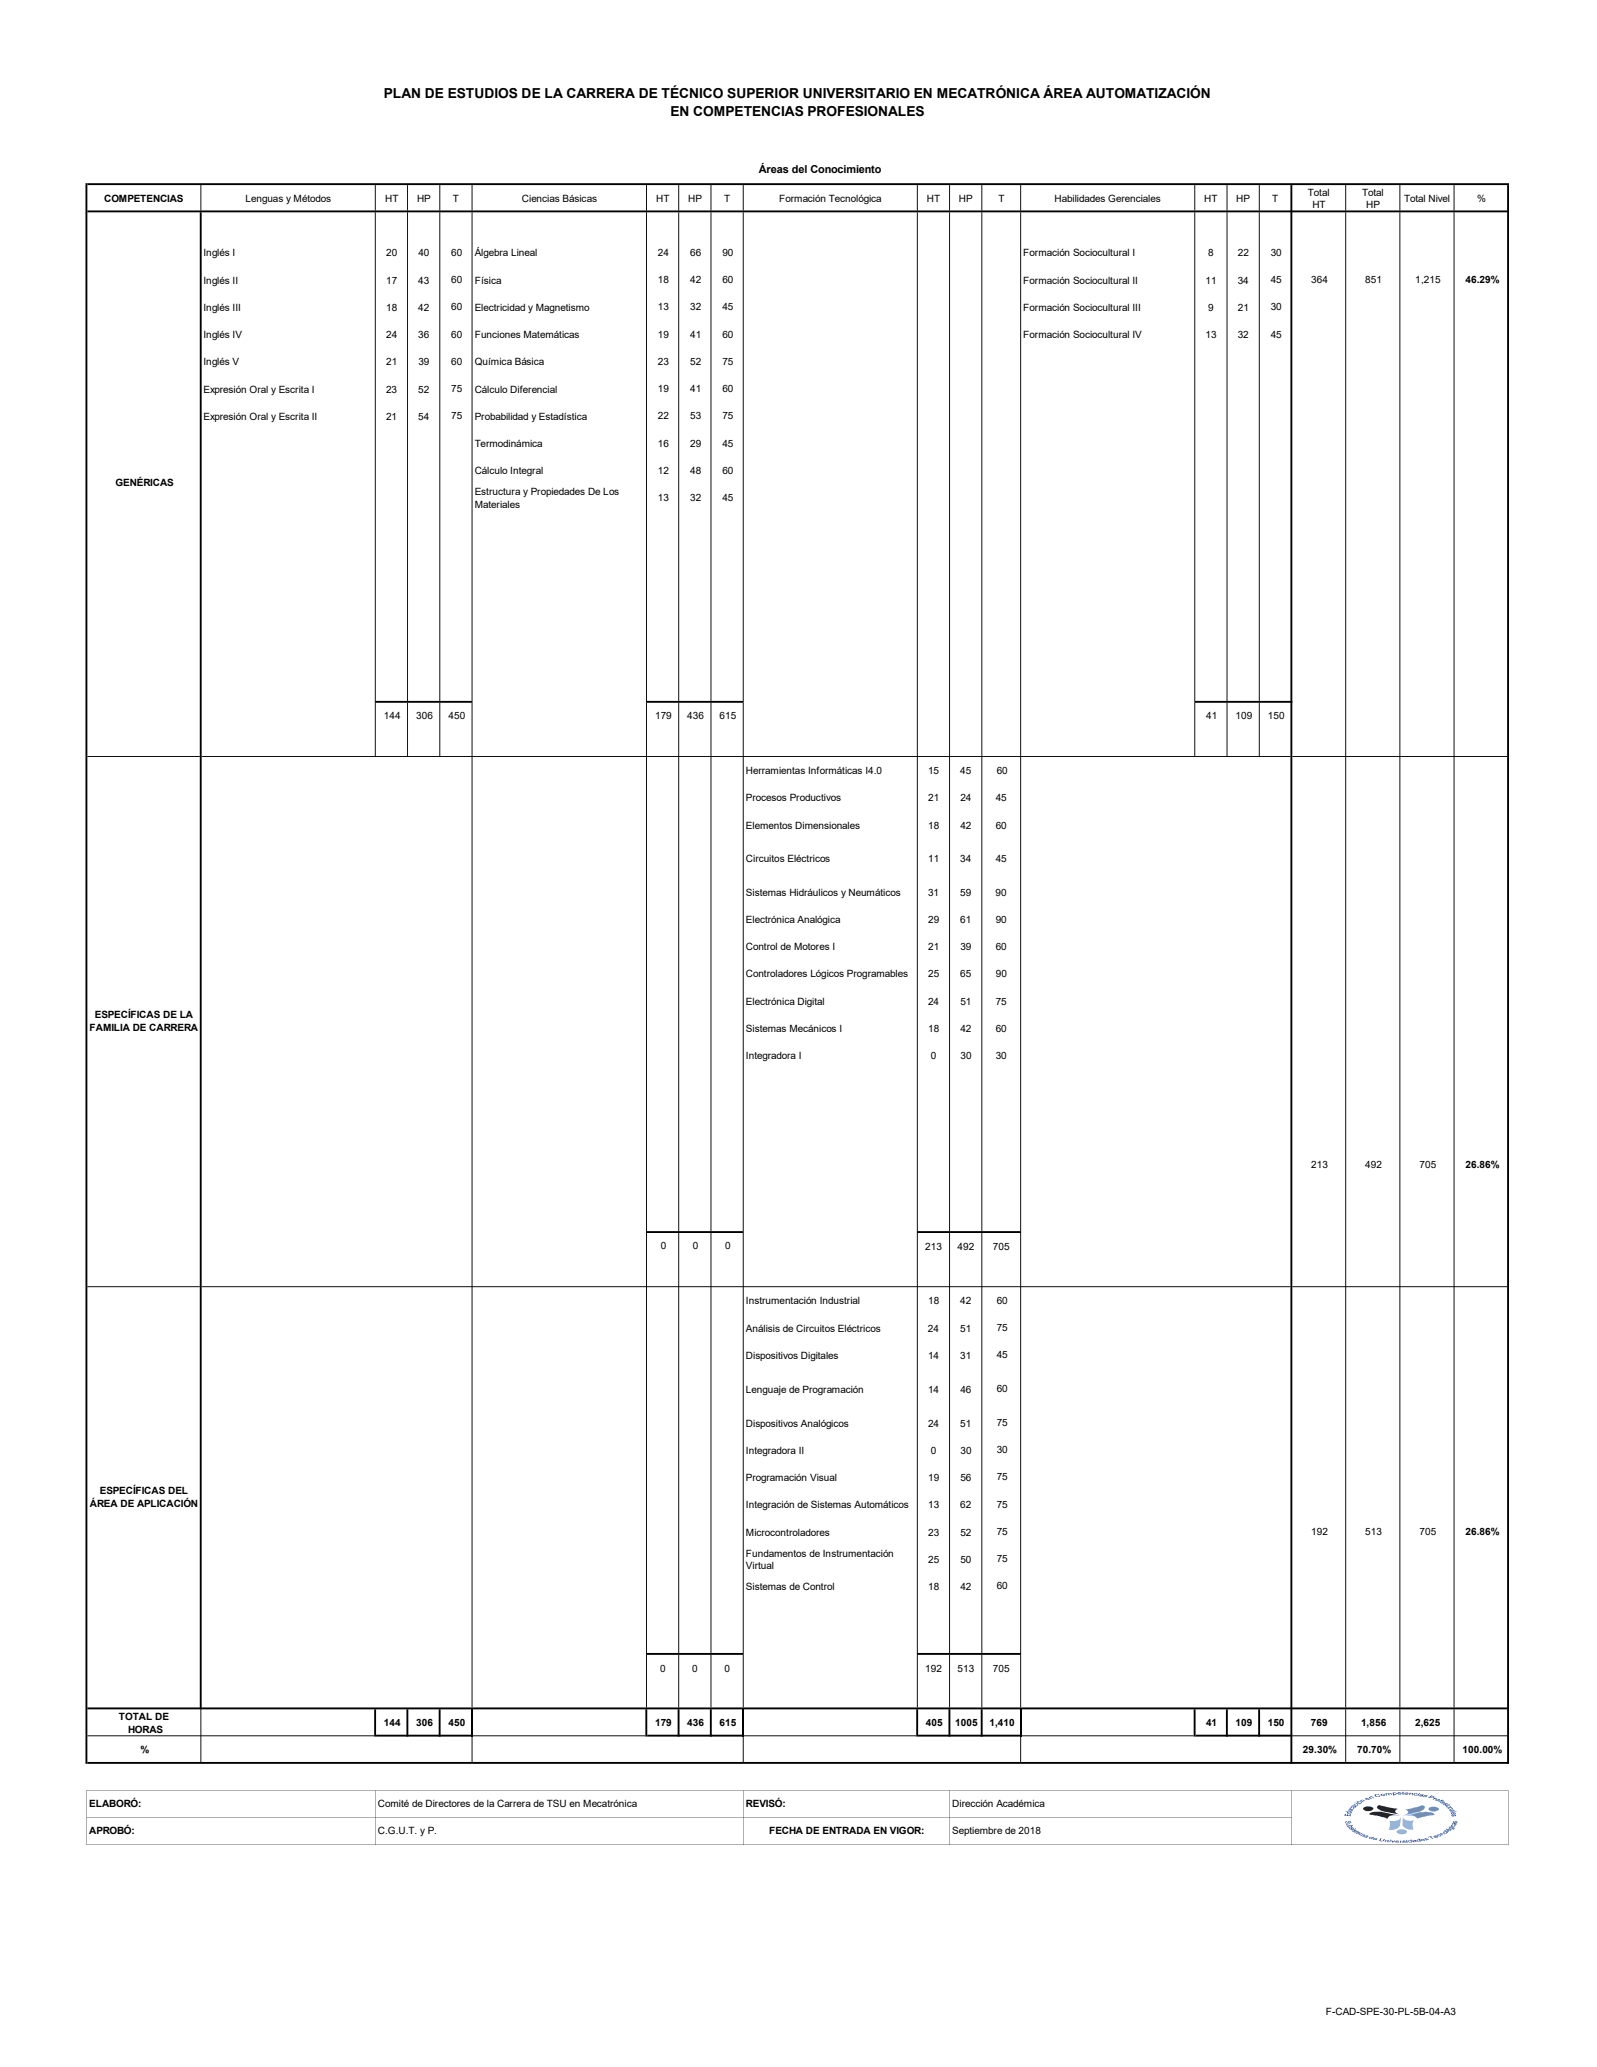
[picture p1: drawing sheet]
<svg xmlns="http://www.w3.org/2000/svg" width="216mm" height="279mm" viewBox="0 0 216 279" stroke-linecap="round" stroke-linejoin="round" font-family="sans-serif">
<g fill="#000">
<path d="M11.8 24.8h192.2v.2h-192.2zM11.8 28.4h192.2v.3h-192.2zM161.5 94.7h13.2v.3h-13.2zM174.7 102.2h29.1v.1h-29.1zM124 166.4h14v.3h-14zM174.7 173.9h29.1v.1h-29.1zM124 223.4h14v.3h-14zM11.8 230.8h192.2v.3h-192.2zM174.7 234.6h29.1v.1h-29.1zM11.8 238.2h192.2v.2h-192.2zM11.7 242h192.2zM11.7 245.7h162.9zM11.7 249.3l192.2 .1z" fill-rule="evenodd"/>
<path d="M27.1 25h.1v3.4h-.1zM50.7 25h.1v3.4h-.1zM55 25h.2v3.4h-.2zM59.4 25h.1v3.4h-.1zM63.8 25h.1v3.4h-.1zM87.3 25h.2v3.4h-.2zM91.7 25h.1v3.4h-.1zM96.1 25h.1v3.4h-.1zM100.4 25h.1v3.4h-.1zM124 25h.1v3.4h-.1zM128.3 25h.1v3.4h-.1zM132.7 25h.1v3.4h-.1zM137.9 25h.1v3.4h-.1zM161.5 25h.1v3.4h-.1zM165.8 25h.1v3.4h-.1zM170.2 25h.1v3.4h-.1zM181.9 25h.1v3.4h-.1zM189.2 25h.1v3.4h-.1zM196.5 25h.1v3.4h-.1zM50.7 28.7h.1v66h-.1zM55 28.7h.2v66h-.2zM59.4 28.7h.1v66h-.1zM63.8 28.7h.1v66h-.1z" fill-rule="evenodd"/>
<path d="M174.5 25h.2v213.4h-.2zM203.8 25h.2v213.4h-.2zM11.7 242v7.4zM27.1 231.1h.1v7.1h-.1zM50.7 242l.1 7.4zM54.9 231.1h.3v3.6h-.3zM59.3 231.1h.3v3.6h-.3zM63.8 234.7h.1v3.5h-.1zM87.2 231.1h.3v3.6h-.3zM91.6 231.1h.3v3.6h-.3zM96 231.1h.2v3.6h-.2zM100.5 242v7.4zM123.9 231.1h.2v3.6h-.2zM128.4 242v7.4zM132.6 231.1h.2v3.6h-.2zM137.9 234.7h.1v3.5h-.1zM161.4 231.1h.2v3.6h-.2zM165.7 231.1h.3v3.6h-.3zM170.1 231.1h.2v3.6h-.2zM174.6 242v7.4zM181.9 231.1h.1v7.1h-.1zM189.2 231.1h.1v7.1h-.1zM196.5 231.1h.1v7.1h-.1zM203.9 242v7.4z" fill-rule="evenodd"/>
<path d="M50.7 94.7h13.2v.3h-13.2zM87.3 28.7h.2v66h-.2zM91.7 28.7h.1v66h-.1zM96.1 28.7h.1v66h-.1zM100.4 28.7h.1v66h-.1z" fill-rule="evenodd"/>
<path d="M87.3 94.7h13.2v.3h-13.2zM161.5 28.7h.1v66h-.1zM165.8 28.7h.1v66h-.1zM170.2 28.7h.1v66h-.1zM11.8 102.2h15.2v.1h-15.2zM27.3 102.2h147.2v.1h-147.2z" fill-rule="evenodd"/>
<path d="M87.3 95h.2v71.4h-.2zM91.7 95h.1v71.4h-.1zM96.1 95h.1v71.4h-.1zM100.4 95h.1v71.4h-.1z" fill-rule="evenodd"/>
<path d="M87.3 166.4h13.2v.3h-13.2zM124 28.7h.1v137.7h-.1zM128.3 28.7h.1v137.7h-.1zM132.7 28.7h.1v137.7h-.1zM137.9 28.7h.1v137.7h-.1zM11.8 173.9h15.2v.1h-15.2zM27.3 173.9h147.2v.1h-147.2z" fill-rule="evenodd"/>
<path d="M87.3 166.7h.2v56.7h-.2zM91.7 166.7h.1v56.7h-.1zM96.1 166.7h.1v56.7h-.1zM100.4 166.7h.1v56.7h-.1z" fill-rule="evenodd"/>
<path d="M63.9 234.6h23.3v.1h-23.3zM87.5 234.5h13.1v.2h-13.1z" fill-rule="evenodd"/>
<path d="M87.3 223.4h13.2v.3h-13.2zM124 166.7h.1v56.7h-.1zM128.3 166.7h.1v56.7h-.1zM132.7 166.7h.1v56.7h-.1zM137.9 166.7h.1v56.7h-.1zM27 28.7h.3v202.4h-.3zM50.7 95h.1v7.3h-.1zM55 95h.2v7.3h-.2zM59.4 95h.1v7.3h-.1zM63.8 95h.1v135.8h-.1z" fill-rule="evenodd"/>
<path d="M87.3 223.7h.2v7.1h-.2zM91.7 223.7h.1v7.1h-.1zM96.1 223.7h.1v7.1h-.1zM100.4 223.7h.1v7.1h-.1zM124 223.7h.1v7.1h-.1zM128.3 223.7h.1v7.1h-.1zM132.7 223.7h.1v7.1h-.1zM137.9 223.7h.1v7.1h-.1zM161.5 95h.1v7.3h-.1zM165.8 95h.1v7.3h-.1zM170.2 95h.1v7.3h-.1zM181.9 28.7h.1v202.1h-.1zM189.2 28.7h.1v202.1h-.1zM196.5 28.7h.1v202.1h-.1zM11.8 234.6h38.8v.1h-38.8zM50.8 234.5h13.1v.2h-13.1z" fill-rule="evenodd"/>
<path d="M100.6 234.6h23.3v.1h-23.3zM124.1 234.5h14v.2h-14z" fill-rule="evenodd"/>
<path d="M138.1 234.6h23.3v.1h-23.3zM161.6 234.5h13.1v.2h-13.1zM11.6 24.8h.2v213.6h-.2zM50.6 231.1h.2v3.6h-.2zM100.4 234.7h.1v3.5h-.1zM128.2 231.1h.3v3.6h-.3z" fill-rule="evenodd"/>
</g>
<path d="M63.8 231.1v3.6M100.5 231.1v3.6M138 231.1v3.6" fill="none" stroke="#000" stroke-width=".25"/>
<g fill="#558ed5">
<path d="M189.8 245.5l2.3-.6h.7a1.39 1.39 0 0 1 1.2 .4l-2.4 .5a1.3 1.3 0 0 0-1.5-.4z" fill-rule="evenodd"/>
<path d="M190 244.6l1.8-.4a.62 .62 0 0 1 .8 0 .98 .98 0 0 1-.7 .7l-2.4 .5 .5-.1a.36 .36 0 0 0 .3-.4 .36 .36 0 0 0-.3-.3z" fill-rule="evenodd"/>
</g>
<g fill="#006">
<path d="M185.3 245l.5-.1h1l2.5 .5a1.73 1.73 0 0 0-1.6 .3l-.1 .1-1.1-.3-1.4-.2z" fill-rule="evenodd"/>
<path d="M186.3 244.1l.3-.1 2.3 .5-.1 .1a.28 .28 0 0 0-.2 .2 .28 .28 0 0 0 .2 .3l.7 .2-2.8-.6a.59 .59 0 0 1-.5-.5z" fill-rule="evenodd"/>
</g>
<g fill="#95b3d7">
<path d="M189.7 245.5a.82 .82 0 0 0 .9 .6h.5l-.1 .3v.5l.1 .4a1.26 1.26 0 0 1-1.5-.6z" fill-rule="evenodd"/>
<path d="M187.9 246.1l.5 .1a1 1 0 0 0 1-.6l-.1 1.2-.4 .3a1.81 1.81 0 0 1-1.2 .2l.2-.5z" fill-rule="evenodd"/>
<path d="M188.9 247.4a.99 .99 0 0 1 1.3 .2 .89 .89 0 0 1-1.4 0z" fill-rule="evenodd"/>
</g>
<path d="M184.4 244.3a1.11 1.11 0 0 1 1.3 .2 .89 .89 0 0 1-1.4 0z" fill-rule="evenodd" fill="#006"/>
<path d="M193.2 244.4a1.11 1.11 0 0 1 1.3 .1 .89 .89 0 0 1-1.4 0z" fill-rule="evenodd" fill="#558ed5"/>
<g fill="#009">
<path d="M181.8 245.2h.1v.2h.2l.1-.2v.2h.3v-.2h.1v.3l-.8-.1zM182.2 245l.2 .1 .2-.1-.1-.1zM181.9 244.9h.9l-.1 .1a.39 .39 0 0 1-.6 0l.1-.1zM182.3 244.6h.6l-.1 .1a.19 .19 0 0 1-.3 .2l-.3-.1h.6v-.1l-.5-.1zM182.5 244.4l.3-.1-.2 .2h.3v-.2l.1 .1a.35 .35 0 0 1-.5 .1zM183 244.2a.1 .1 0 0 0 .2 0 .1 .1 0 0 0-.2 0zM182.7 244.1h.2h.5l-.1 .2a.16 .16 0 0 1-.2 .1 .16 .16 0 0 1-.1-.2l-.2-.1v.2zM183 243.9l.3-.1-.2 .1 .3 .2 .1-.1-.1-.1h.2a.28 .28 0 0 1-.3 .2 .28 .28 0 0 1-.3-.1zM183.3 243.8h.5zM183.1 243.6l.2 .1zM183.6 243.6l.1 .1h.3l-.3-.2zM183.6 243.5h.3l.2 .1a.31 .31 0 0 1-.3 .2 .31 .31 0 0 1-.3-.2zM183.4 243.5h.2zM183.9 243.4l.4-.1 .3 .2-.5-.1 .3 .1-.1 .1zM184.7 243.1h.3zM184.7 243l.4 .1-.4 .1a.16 .16 0 0 0 .2 .1 .16 .16 0 0 0 .1-.1h.2a.32 .32 0 0 1-.6-.1zM185 243l.4-.2 .4 .2-.5-.1 .2 .2-.2 .1zM185.8 242.6l.3-.1 .4 .1h-.1a.19 .19 0 0 0-.3 0 .19 .19 0 0 0-.1 .1 .27 .27 0 0 0 .5 0h.1a.42 .42 0 0 1-.4 .2 .42 .42 0 0 1-.4-.3zM186.8 242.6a.15 .15 0 0 0 .3 0 .15 .15 0 0 0-.3 0zM186.7 242.6a.31 .31 0 0 1 .5 .1l-.3 .1zM187.3 242.4h.7l.2 .2-.3-.2h-.1l.1 .3-.4-.3v.1v.2h-.1zM188.4 242.5a.15 .15 0 0 0 .3 0 .15 .15 0 0 0-.3 0zM188.3 242.3l.1 .1a.21 .21 0 0 1 .2-.1 .21 .21 0 0 1 .2 .2l-.3 .1v.1h-.1zM189 242.4h.4zM189 242.3h.3l.2 .1h-.5l.1 .1h.4a.37 .37 0 0 1-.6-.1zM189.5 242.3l.2-.1 .1 .2-.1 .1 .1 .1-.2-.1zM190 242.4h.3h-.1zM189.9 242.4a.28 .28 0 0 1 .5 .1l-.4-.1v.1h.4a.31 .31 0 0 1-.5-.1zM190.6 242.3l.4 .1v.3h-.2l.1-.3h-.2l-.2 .2zM191.1 242.5l.4-.1 .1 .1-.2-.1-.2 .2h.4a.26 .26 0 0 1-.3 .1 .26 .26 0 0 1-.2-.2zM191.8 242.5h.1l-.2 .2h-.1zM191.9 242.4h.1h-.2zM191.9 242.7h.4zM191.9 242.6l.4-.1 .1 .1-.1 .3-.5-.2 .5-.1zM192.4 242.8l.3 .1-.2-.2a.27 .27 0 0 1 .5 .1l-.3-.1 .2 .1a.25 .25 0 0 1-.5 0zM193.4 242.9h.4l-.3-.1zM193 243l.5-.3 .4 .2a.29 .29 0 0 1-.4 .1zM193.7 243.2l.3-.2 .3 .1zM194.2 243.3v.1l.3-.1a.2 .2 0 0 0-.3 0zM194.1 243.3a.33 .33 0 0 1 .5 0 .34 .34 0 0 1-.5 0zM194.4 243.5l.4-.1-.1-.1h.4l.1 .1zM195 243.5l.2 .1zM194.8 243.6a.35 .35 0 0 1 .5 .1l-.1 .1-.3-.2v.1l.2 .1h-.3l-.1-.1zM195.1 243.8l.3 .1-.1-.1a.16 .16 0 0 1 .1-.1 .16 .16 0 0 1 .2 .1h.1l-.1 .1-.2-.1 .1 .1a.25 .25 0 0 1-.4-.1zM195.3 244.1l.6-.1-.5 .1zM195.9 243.9h.2zM195.6 244.2a.19 .19 0 0 0 .2 .1 .19 .19 0 0 0 .2-.2zM195.6 244.1h.3l.2 .1a.35 .35 0 0 1-.6 0zM195.7 244.4l.6-.1 .1 .2-.5 .1 .4-.2-.6 .1zM196.1 244.7v.1h.2zM196 244.7l.2-.1 .3 .2-.2-.2a.16 .16 0 0 1 .2 0 .16 .16 0 0 1 .1 .2l-.5 .1v-.1zM196.1 244.9h.8zM196.5 245.1l.1 .1h.1zM196.2 245.1a.47 .47 0 0 1 .6 0l-.3 .2-.1-.2-.1 .1h.1v.1l-.2-.1zM196.3 245.3h.1l-.1 .1 .1 .1 .1-.1a.14 .14 0 0 1 .2-.1 .14 .14 0 0 1 .1 .2h-.1v-.1a.29 .29 0 0 1-.5 0z"/>
<path d="M181.9 246.3l.2-.1v.1h-.2a.16 .16 0 0 0 .3 .1 .16 .16 0 0 0 0-.2 .23 .23 0 0 1 .3 0 .23 .23 0 0 1 .1 .2l-.1 .1-.1-.1h.1v-.1h-.2a.24 .24 0 0 1-.2 .2 .24 .24 0 0 1-.2-.2zM182 246.6l.5-.1-.4 .2h.5l-.5 .1zM182.3 246.9v.1l.4-.1-.1-.1zM182.1 246.8l.8-.1v.1h-.2l.1 .1a.32 .32 0 0 1-.6 0zM182.4 247.1l.3 .1v-.1a.19 .19 0 0 1 .2-.1 .19 .19 0 0 1 .1 .2h-.2l.1-.1h-.1v.2h-.3zM182.6 247.4l.6-.1zM183.2 247.2h.1l-.1 .1zM182.8 247.4h.2l-.1 .1 .1 .1v-.1a.16 .16 0 0 1 .2-.2 .16 .16 0 0 1 .2 .2l-.3-.1 .1 .2a.21 .21 0 0 1-.2 0 .21 .21 0 0 1-.2-.2zM183.1 247.7l.4-.2h.2l-.4 .1v.1zM183.6 247.7l.2 .1zM183.3 247.8a.33 .33 0 0 1 .3-.2 .33 .33 0 0 1 .3 .2l-.1 .1-.3-.2v.2h.2h-.2zM183.6 248l.5-.2 .4 .2-.3 .2h-.1l.3-.2h-.1l-.3 .2-.1-.1 .3-.2zM184.5 248.2l.3 .1zM184.4 248.2h.5l-.3-.1h.3l.1 .1-.3 .2-.3-.1zM185.2 248.4l.1 .1 .2-.1zM185.1 248.4l.7-.1-.4 .3-.3-.1zM185.8 248.5l.3 .1zM185.7 248.5a.28 .28 0 0 1 .2-.1 .28 .28 0 0 1 .3 .2h-.4v.1h.3h-.3l-.2-.1zM186.6 248.5h.2l-.2 .2 .1 .1h.2l.2-.2h.1l-.1 .2-.3 .1a.18 .18 0 0 1-.2 0 .18 .18 0 0 1-.1-.2zM187.3 248.7l.4 .1v.2h-.2l.1-.2h-.1l-.3 .2zM187.9 248.8h.1l-.2 .2zM187.9 248.7h.2zM188.1 248.8l.2 .2 .3-.2-.4 .2zM188.8 248.9h.3zM188.7 248.9l.2-.1 .2 .2h-.4h.1h.3a.33 .33 0 0 1-.5-.1zM189.3 248.8h.3l-.2 .1v.2h-.1zM189.6 248.9l.3-.1 .1 .1h-.3l.4 .1-.4 .1-.1-.1h.3zM190.1 248.8h.1l.1 .2-.1 .1zM190.1 248.7l.1 .1zM190.5 248.9a.11 .11 0 0 0 .2 0 .11 .11 0 0 0-.2 0zM190.4 248.8h.3v-.1h.1l.1 .3h-.1a.25 .25 0 0 1-.3 .1 .25 .25 0 0 1-.1-.3zM191.1 248.9l.2 .1v-.2zM191 248.8l.2-.1a.18 .18 0 0 1 .3 .1 .18 .18 0 0 1-.3 .2l-.2-.1 .3-.1zM191.7 248.7v.2h.2a.14 .14 0 0 0-.1-.2 .14 .14 0 0 0-.1 0zM191.6 248.7h.3l-.1-.2h.1l.2 .4h-.4l-.2-.1zM192.2 248.6v.1h.2zM192.1 248.6h.4l.1 .1-.4 .1h.1l.3-.1a.31 .31 0 0 1-.5-.1zM192.6 248.6l.3-.1h.1l-.3 .1h.5l-.4 .2-.1-.1 .3-.1zM193 248.3l.5-.1h.1h-.2l.4 .3-.5-.2zM193.9 248.2v.1l.3-.1zM193.8 248.2l.4-.1 .1 .1-.3 .1 .1 .1 .3-.1a.3 .3 0 0 1-.3 .1 .3 .3 0 0 1-.3-.2zM194.3 248.1l.3-.1h.1l-.3 .1 .2 .1 .3-.1a.39 .39 0 0 1-.6 0zM194.6 247.9l.2-.1 .6 .1-.5-.1-.1 .1 .3 .1-.1 .1zM195.2 247.7l.2 .1 .2-.1zM195.1 247.6a.39 .39 0 0 1 .6 .1 .39 .39 0 0 1-.6-.1zM195.2 247.4l.7 .2zM195.7 247.3l.1 .1h.3zM195.6 247.3a.38 .38 0 0 1 .6 .1 .37 .37 0 0 1-.6-.1zM195.5 247.2l.1 .1zM196 247.1l.3 .1-.1-.1zM195.9 247.1l.1-.1 .6 .1a.17 .17 0 0 1-.1 .2 .17 .17 0 0 1-.2 0l.3-.1-.2-.1a.32 .32 0 0 1-.5 0zM196.1 246.9l.5 .1zM195.8 246.9l.2-.1zM196.2 246.7h.2l-.1 .1h.1h.2h.1l-.1-.1 .2 .1a.35 .35 0 0 1-.6-.1zM196.6 246.5l.1 .1h.1zM196.4 246.4l.5 .1h-.1a.15 .15 0 0 1-.1 .2 .15 .15 0 0 1-.1-.2h-.2l.1 .1h-.1zM196.4 246.2h.2l-.1 .1h.1l.1-.1a.14 .14 0 0 1 .2 0 .14 .14 0 0 1 0 .2h-.1l.1-.1h-.1a.18 .18 0 0 1-.2 .1 .18 .18 0 0 1-.2-.2z"/>
</g>
<g font-size="1.9">
<text x="51.9" y="13.3">PLAN DE ESTUDIOS DE LA CARRERA DE TÉCNICO SUPERIOR UNIVERSITARIO EN MECATRÓNICA ÁREA AUTOMATIZACIÓN</text>
<text x="90.6" y="15.6">EN COMPETENCIAS PROFESIONALES</text>
</g>
<text font-size="1.5" x="102.6" y="23.4">Áreas del Conocimiento</text>
<g font-size="1.4">
<text x="14.1" y="27.3">COMPETENCIAS</text>
<text x="33.2" y="27.3">Lenguas y Métodos</text>
<text x="52.1" y="27.3">HT</text>
<text x="56.4" y="27.3">HP</text>
<text x="61.2" y="27.3">T</text>
<text x="70.6" y="27.3">Ciencias Básicas</text>
<text x="88.7" y="27.3">HT</text>
<text x="93" y="27.3">HP</text>
<text x="97.9" y="27.3">T</text>
<text x="105.3" y="27.3">Formación Tecnológica</text>
<text x="125.3" y="27.3">HT</text>
<text x="129.6" y="27.3">HP</text>
<text x="135" y="27.3">T</text>
<text x="142.6" y="27.3">Habilidades Gerenciales</text>
<text x="162.8" y="27.3">HT</text>
<text x="167.1" y="27.3">HP</text>
<text x="172" y="27.3">T</text>
<text x="176.8" y="26.5">Total</text>
<text x="177.4" y="28.1">HT</text>
<text x="184.1" y="26.5">Total</text>
<text x="184.7" y="28.1">HP</text>
<text x="189.8" y="27.3">Total Nivel</text>
<text x="199.7" y="27.3">%</text>
<text x="27.5" y="34.7">Inglés I</text>
<text x="52.2" y="34.7">20</text>
<text x="56.6" y="34.7">40</text>
<text x="61" y="34.6">60</text>
<text x="64.2" y="34.6">Álgebra Lineal</text>
<text x="88.9" y="34.6">24</text>
<text x="93.3" y="34.6">66</text>
<text x="97.7" y="34.6">90</text>
<text x="138.3" y="34.7">Formación Sociocultural I</text>
<text x="163.4" y="34.7">8</text>
<text x="167.3" y="34.7">22</text>
<text x="171.8" y="34.6">30</text>
<text x="27.5" y="38.4">Inglés II</text>
<text x="52.2" y="38.4">17</text>
<text x="56.6" y="38.4">43</text>
<text x="61" y="38.3">60</text>
<text x="61" y="42">60</text>
<text x="64.2" y="38.4">Física</text>
<text x="88.9" y="38.3">18</text>
<text x="88.9" y="42">13</text>
<text x="93.3" y="38.3">42</text>
<text x="93.3" y="42">32</text>
<text x="97.7" y="38.3">60</text>
<text x="97.7" y="42">45</text>
<text x="138.3" y="38.4">Formación Sociocultural II</text>
<text x="163" y="38.4">11</text>
<text x="167.3" y="38.4">34</text>
<text x="171.8" y="38.3">45</text>
<text x="171.8" y="42">30</text>
<text x="177.2" y="38.3">364</text>
<text x="184.6" y="38.3">851</text>
<text x="191.3" y="38.3">1,215</text>
<text x="198.1" y="38.3">46.29%</text>
<text x="27.5" y="42">Inglés III</text>
<text x="27.5" y="45.7">Inglés IV</text>
<text x="52.2" y="42">18</text>
<text x="52.2" y="45.7">24</text>
<text x="56.6" y="42">42</text>
<text x="56.6" y="45.7">36</text>
<text x="61" y="45.6">60</text>
<text x="64.2" y="42">Electricidad y Magnetismo</text>
<text x="64.2" y="45.7">Funciones Matemáticas</text>
<text x="88.9" y="45.6">19</text>
<text x="93.3" y="45.6">41</text>
<text x="97.7" y="45.6">60</text>
<text x="138.3" y="42">Formación Sociocultural III</text>
<text x="138.3" y="45.7">Formación Sociocultural IV</text>
<text x="163" y="45.7">13</text>
<text x="163.4" y="42">9</text>
<text x="167.3" y="42">21</text>
<text x="167.3" y="45.7">32</text>
<text x="171.8" y="45.6">45</text>
<text x="27.5" y="49.4">Inglés V</text>
<text x="27.5" y="53.1">Expresión Oral y Escrita I</text>
<text x="52.2" y="49.4">21</text>
<text x="52.2" y="53.1">23</text>
<text x="56.5" y="53.1">52</text>
<text x="56.6" y="49.4">39</text>
<text x="61" y="49.3">60</text>
<text x="61" y="53">75</text>
<text x="64.2" y="49.4">Química Básica</text>
<text x="64.2" y="53.1">Cálculo Diferencial</text>
<text x="88.9" y="49.3">23</text>
<text x="88.9" y="53">19</text>
<text x="93.3" y="49.3">52</text>
<text x="93.3" y="53">41</text>
<text x="97.7" y="49.3">75</text>
<text x="97.7" y="53">60</text>
<text x="27.5" y="56.8">Expresión Oral y Escrita II</text>
<text x="52.2" y="56.8">21</text>
<text x="56.5" y="56.8">54</text>
<text x="61" y="56.7">75</text>
<text x="64.2" y="56.8">Probabilidad y Estadística</text>
<text x="88.9" y="56.7">22</text>
<text x="93.3" y="56.7">53</text>
<text x="97.7" y="56.7">75</text>
<text x="15.6" y="65.7">GENÉRICAS</text>
<text x="64.2" y="60.5">Termodinámica</text>
<text x="64.2" y="64.1">Cálculo Integral</text>
<text x="88.9" y="60.4">16</text>
<text x="88.9" y="64.1">12</text>
<text x="93.3" y="60.4">29</text>
<text x="93.3" y="64.1">48</text>
<text x="97.7" y="60.4">45</text>
<text x="97.7" y="64.1">60</text>
<text x="64.2" y="67">Estructura y Propiedades De Los</text>
<text x="64.2" y="68.6">Materiales</text>
<text x="88.9" y="67.7">13</text>
<text x="93.3" y="67.7">32</text>
<text x="97.7" y="67.7">45</text>
<text x="51.9" y="97.2">144</text>
<text x="56.3" y="97.2">306</text>
<text x="60.6" y="97.2">450</text>
<text x="88.6" y="97.2">179</text>
<text x="92.9" y="97.2">436</text>
<text x="97.3" y="97.2">615</text>
<text x="163.1" y="97.2">41</text>
<text x="167" y="97.2">109</text>
<text x="171.4" y="97.2">150</text>
<text x="100.8" y="104.6">Herramientas Informáticas I4.0</text>
<text x="125.5" y="104.6">15</text>
<text x="129.8" y="104.6">45</text>
<text x="134.7" y="104.6">60</text>
<text x="100.8" y="108.3">Procesos Productivos</text>
<text x="100.8" y="112">Elementos Dimensionales</text>
<text x="125.5" y="108.3">21</text>
<text x="125.5" y="112">18</text>
<text x="129.8" y="108.3">24</text>
<text x="129.8" y="112">42</text>
<text x="134.6" y="108.3">45</text>
<text x="134.6" y="112">60</text>
<text x="100.8" y="116.5">Circuitos Eléctricos</text>
<text x="125.5" y="116.5">11</text>
<text x="129.8" y="116.5">34</text>
<text x="134.6" y="116.5">45</text>
<text x="100.8" y="121.1">Sistemas Hidráulicos y Neumáticos</text>
<text x="100.8" y="124.8">Electrónica Analógica</text>
<text x="125.5" y="121.1">31</text>
<text x="125.5" y="124.8">29</text>
<text x="129.8" y="121.1">59</text>
<text x="129.8" y="124.8">61</text>
<text x="134.6" y="121.1">90</text>
<text x="134.6" y="124.8">90</text>
<text x="100.8" y="128.4">Control de Motores I</text>
<text x="125.5" y="128.4">21</text>
<text x="129.8" y="128.4">39</text>
<text x="134.6" y="128.4">60</text>
<text x="12.8" y="137.6">ESPECÍFICAS DE LA</text>
<text x="100.8" y="132.1">Controladores Lógicos Programables</text>
<text x="100.8" y="135.8">Electrónica Digital</text>
<text x="125.5" y="135.8">24</text>
<text x="125.5" y="132.1">25</text>
<text x="129.8" y="132.1">65</text>
<text x="129.8" y="135.8">51</text>
<text x="134.6" y="132.1">90</text>
<text x="134.6" y="135.8">75</text>
<text x="12.1" y="139.4">FAMILIA DE CARRERA</text>
<text x="100.8" y="139.5">Sistemas Mecánicos I</text>
<text x="100.8" y="143.2">Integradora I</text>
<text x="125.5" y="139.5">18</text>
<text x="125.9" y="143.2">0</text>
<text x="129.8" y="139.5">42</text>
<text x="129.8" y="143.2">30</text>
<text x="134.6" y="139.5">60</text>
<text x="134.6" y="143.2">30</text>
<text x="177.2" y="157.8">213</text>
<text x="184.6" y="157.8">492</text>
<text x="191.9" y="157.8">705</text>
<text x="198.1" y="157.8">26.86%</text>
<text x="89.3" y="168.9">0</text>
<text x="93.7" y="168.9">0</text>
<text x="98" y="168.9">0</text>
<text x="125.1" y="169">213</text>
<text x="129.5" y="169">492</text>
<text x="134.2" y="169">705</text>
<text x="100.8" y="176.3">Instrumentación Industrial</text>
<text x="125.5" y="176.3">18</text>
<text x="129.8" y="176.3">42</text>
<text x="134.7" y="176.2">60</text>
<text x="134.7" y="179.9">75</text>
<text x="100.8" y="180">Análisis de Circuitos Eléctricos</text>
<text x="100.8" y="183.7">Dispositivos Digitales</text>
<text x="125.5" y="180">24</text>
<text x="125.5" y="183.7">14</text>
<text x="129.8" y="180">51</text>
<text x="129.8" y="183.7">31</text>
<text x="134.7" y="183.6">45</text>
<text x="100.8" y="188.3">Lenguaje de Programación</text>
<text x="125.5" y="188.3">14</text>
<text x="129.8" y="188.3">46</text>
<text x="134.7" y="188.2">60</text>
<text x="100.8" y="192.8">Dispositivos Analógicos</text>
<text x="100.8" y="196.5">Integradora II</text>
<text x="125.5" y="192.8">24</text>
<text x="125.9" y="196.5">0</text>
<text x="129.8" y="192.8">51</text>
<text x="129.8" y="196.5">30</text>
<text x="134.7" y="192.7">75</text>
<text x="134.7" y="196.4">30</text>
<text x="12.1" y="203.7">ÁREA DE APLICACIÓN</text>
<text x="13.5" y="202">ESPECÍFICAS DEL</text>
<text x="100.8" y="200.2">Programación Visual</text>
<text x="100.8" y="203.9">Integración de Sistemas Automáticos</text>
<text x="125.5" y="203.9">13</text>
<text x="125.5" y="200.2">19</text>
<text x="129.8" y="203.9">62</text>
<text x="129.8" y="200.2">56</text>
<text x="134.7" y="200.1">75</text>
<text x="134.7" y="203.8">75</text>
<text x="100.8" y="207.6">Microcontroladores</text>
<text x="125.5" y="207.6">23</text>
<text x="129.8" y="207.6">52</text>
<text x="134.7" y="207.5">75</text>
<text x="177.3" y="207.5">192</text>
<text x="184.6" y="207.5">513</text>
<text x="191.9" y="207.5">705</text>
<text x="198.1" y="207.5">26.86%</text>
<text x="100.8" y="210.4">Fundamentos de Instrumentación</text>
<text x="100.8" y="212">Virtual</text>
<text x="100.8" y="214.9">Sistemas de Control</text>
<text x="125.5" y="214.9">18</text>
<text x="125.5" y="211.2">25</text>
<text x="129.8" y="214.9">42</text>
<text x="129.8" y="211.2">50</text>
<text x="134.7" y="211.2">75</text>
<text x="134.7" y="214.8">60</text>
<text x="89.2" y="226">0</text>
<text x="93.6" y="226">0</text>
<text x="98" y="226">0</text>
<text x="125.1" y="226">192</text>
<text x="129.5" y="226">513</text>
<text x="134.2" y="226">705</text>
<text x="16.1" y="232.5">TOTAL DE</text>
<text x="51.9" y="233.3">144</text>
<text x="56.3" y="233.3">306</text>
<text x="60.6" y="233.3">450</text>
<text x="88.6" y="233.3">179</text>
<text x="92.9" y="233.3">436</text>
<text x="97.3" y="233.3">615</text>
<text x="125.2" y="233.3">405</text>
<text x="129.2" y="233.3">1005</text>
<text x="133.8" y="233.3">1,410</text>
<text x="163.1" y="233.3">41</text>
<text x="167" y="233.3">109</text>
<text x="171.4" y="233.3">150</text>
<text x="177.2" y="233.3">769</text>
<text x="184" y="233.3">1,856</text>
<text x="191.3" y="233.3">2,625</text>
<text x="17.3" y="234.2">HORAS</text>
<text x="19" y="236.9">%</text>
<text x="176.1" y="236.9">29.30%</text>
<text x="183.5" y="236.9">70.70%</text>
<text x="197.7" y="236.9">100.00%</text>
<text x="12.1" y="244.3">ELABORÓ:</text>
<text x="51.1" y="244.2">Comité de Directores de la Carrera de TSU en Mecatrónica</text>
<text x="100.8" y="244.3">REVISÓ:</text>
<text x="128.7" y="244.2">Dirección Académica</text>
<text x="12.1" y="247.9">APROBÓ:</text>
<text x="51.1" y="247.9">C.G.U.T. y P.</text>
<text x="104" y="247.9">FECHA DE ENTRADA EN VIGOR:</text>
<text x="128.7" y="247.9">Septiembre de 2018</text>
<text x="179.2" y="272.3">F-CAD-SPE-30-PL-5B-04-A3</text>
</g>
</svg>
